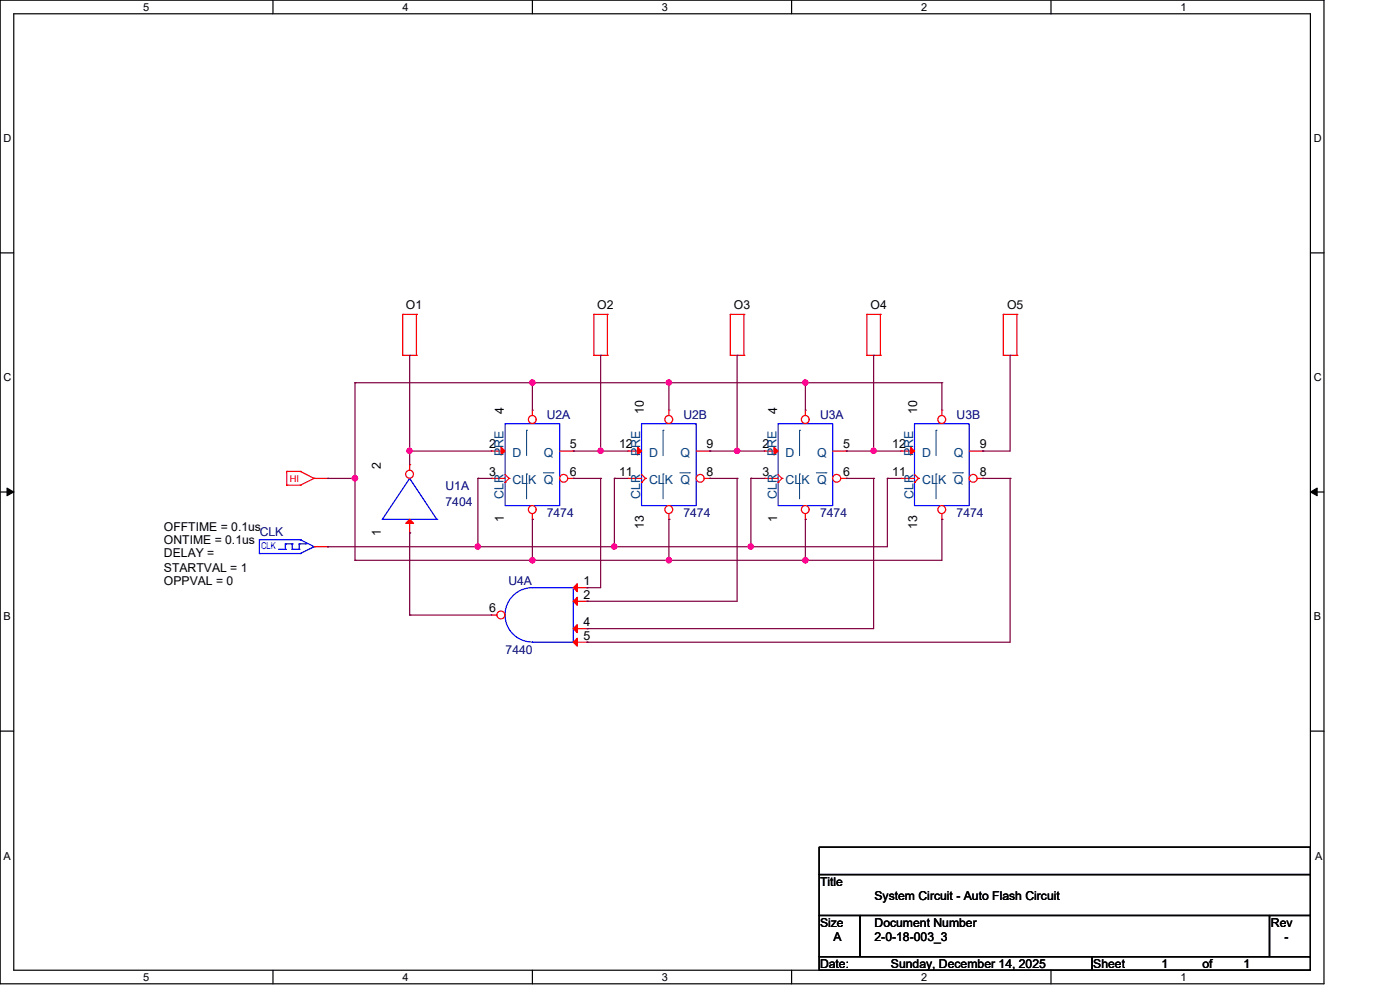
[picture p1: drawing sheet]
<svg xmlns="http://www.w3.org/2000/svg" width="297mm" height="210mm" viewBox="0 0 297 210" stroke-linecap="round" stroke-linejoin="round" font-family="sans-serif">
<g fill="none" stroke="#000" stroke-width=".25">
<path d="M0 0h280.6v208.4h-280.6zM2.9 2.9h274.8v202.6h-274.8zM57.8 0v2.9M112.8 0v2.9M167.8 0v2.9M222.7 0v2.9M0 53.6h2.9M277.7 53.6h2.9M0 104.2h2.9M277.7 104.2h2.9M0 154.9h2.9M277.7 154.9h2.9"/>
<path d="M173.6 179.4h104.1v5.8h-104.1zM173.6 185.2h104.1v8.7h-104.1zM173.6 193.9h8.7v8.7h-8.7zM182.3 193.9h86.7v8.7h-86.7zM269 193.9h8.7v8.7h-8.7zM57.8 205.5v2.9M112.8 205.5v2.9M167.8 205.5v2.9M173.6 202.6h57.8v2.9h-57.8zM222.7 205.5v2.9M231.4 202.6h46.3v2.9h-46.3z"/>
</g>
<path d="M1.5 103.4l1.4 .8-1.4 .8zM277.7 104.2l1.4-.8v1.6z" fill="#000" stroke="#000" stroke-width=".21"/>
<g fill="none" stroke="#f00" stroke-width=".25">
<path d="M85.3 66.6h.1M85.3 75.3h.1M85.3 66.6v8.7M85.3 66.6h3M85.3 75.3h3M88.3 66.6h.1M88.3 75.3h.1M88.3 66.6v8.7M125.8 66.6h.1M125.8 75.3h.1M125.8 66.6h2.9M125.8 75.3h2.9"/>
<path d="M125.8 66.6v8.7M128.7 66.6h.1M128.7 75.3h.1M128.7 66.6v8.7M154.8 66.6h.1M154.8 75.3h.1M154.8 66.6h2.8M154.8 75.3h2.8M154.8 66.6v8.7M157.6 66.6h.1M157.6 75.3h.1M157.6 66.6v8.7"/>
<path d="M183.7 66.6h.1M183.7 75.3h.1M183.7 66.6h2.9M183.7 75.3h2.9M183.7 66.6v8.7M186.6 66.6h.1M186.6 75.3h.1M186.6 66.6v8.7M212.6 66.6h.1M212.6 75.3h.1M212.6 66.6h2.9M212.6 75.3h2.9"/>
<path d="M212.6 66.6v8.7M215.5 66.6h.1M215.5 75.3h.1M215.5 66.6v8.7M60.8 99.9h.1M60.8 99.9h2.8M60.8 99.9v2.9M63.6 99.9h.1M63.6 99.9l3 1.4M60.8 102.8h.1M60.8 102.8h2.8M63.6 102.8h.1"/>
<path d="M66.6 101.3h.1M66.6 101.3l-3 1.5M66.6 101.3h2.8M66.6 115.8h2.8M69.4 101.3h.1M69.4 115.8h.1M133.1 101.3h.1M133.1 101.3h2.9M136 102.2h.1M136 100.5l.8 .8M136.8 101.3h.1M136.8 101.3l-.8 .9"/>
</g>
<g fill="none" stroke="#00f" stroke-width=".25">
<path d="M136 89.7h11.5v17.4h-11.5zM55 117.2h.1M55 114.3h.1M55 114.3v2.9M55 117.2h8.6M55 114.3h8.6M59 116.4h1.5M60.5 116.4h.1M60.5 115.2h.1M60.5 115.2v1.2M60.5 115.2h1.4M61.9 115.2h.1"/>
<path d="M61.9 116.4h.1M61.9 116.4h1.5M61.9 115.2v1.2M63.4 116.4h.1M63.4 115.2h.1M63.4 115.2h1.4M63.4 115.2v1.2M63.6 117.2h.1M63.6 114.3h.1M63.6 114.3l3 1.5M64.8 115.2h.1M66.6 115.8h.1"/>
<path d="M66.6 115.8l-3 1.4"/>
</g>
<circle cx="141.7" cy="107.9" r=".83" fill="#fff" stroke="#f00" stroke-width=".25"/>
<path d="M133.1 95.5h.1M133.1 95.5h2.9M141.7 110h.1M141.7 108.8v1.2" fill="none" stroke="#f00" stroke-width=".25"/>
<path d="M140.5 100.4h.1M140.5 100.4v5.2" fill="none" stroke="#004080" stroke-width=".21"/>
<path d="M135.1 94.7l.9 .8-.9 .9z" fill="#f00" stroke="#f00" stroke-width=".25"/>
<circle cx="141.7" cy="88.8" r=".83" fill="#fff" stroke="#f00" stroke-width=".25"/>
<path d="M141.7 86.9h.1M141.7 86.9v1.1M147.5 95.5h2.9M150.4 95.5h.1" fill="none" stroke="#f00" stroke-width=".25"/>
<path d="M140.5 91.1h.1M140.5 91.1v5.4" fill="none" stroke="#004080" stroke-width=".21"/>
<circle cx="148.4" cy="101.3" r=".84" fill="#fff" stroke="#f00" stroke-width=".25"/>
<path d="M149.3 101.3h1.1M150.4 101.3h.1M190.9 101.3h.1M190.9 101.3h2.9M193.8 102.2h.1M193.8 100.5l.8 .8M194.6 101.3h.1M194.6 101.3l-.8 .9" fill="none" stroke="#f00" stroke-width=".25"/>
<path d="M144.1 100.1h2M146.1 100.1h.1" fill="none" stroke="#004080" stroke-width=".21"/>
<path d="M193.8 89.7h11.6v17.4h-11.6z" fill="none" stroke="#00f" stroke-width=".25"/>
<circle cx="199.6" cy="107.9" r=".83" fill="#fff" stroke="#f00" stroke-width=".25"/>
<path d="M190.9 95.5h.1M190.9 95.5h2.9M199.6 110h.1M199.6 108.8v1.2" fill="none" stroke="#f00" stroke-width=".25"/>
<path d="M198.4 100.4h.1M198.4 100.4v5.2" fill="none" stroke="#004080" stroke-width=".21"/>
<path d="M193 94.7l.8 .8-.8 .9z" fill="#f00" stroke="#f00" stroke-width=".25"/>
<circle cx="199.6" cy="88.8" r=".83" fill="#fff" stroke="#f00" stroke-width=".25"/>
<path d="M199.6 86.9h.1M199.6 86.9v1.1M205.4 95.5h2.9M208.3 95.5h.1" fill="none" stroke="#f00" stroke-width=".25"/>
<path d="M198.4 91.1h.1M198.4 91.1v5.4" fill="none" stroke="#004080" stroke-width=".21"/>
<circle cx="206.2" cy="101.3" r=".84" fill="#fff" stroke="#f00" stroke-width=".25"/>
<path d="M207.1 101.3h1.2M208.3 101.3h.1" fill="none" stroke="#f00" stroke-width=".25"/>
<path d="M201.9 100.1h2.1M204 100.1h.1" fill="none" stroke="#004080" stroke-width=".21"/>
<path d="M112.8 136h.1M112.8 136h8.7M121.5 136h.1M121.5 124.5h-8.7a5.8 5.8 0 0 0-5.8 5.7 5.8 5.8 0 0 0 5.8 5.8M121.5 124.5h.1M121.5 124.5v11.5" fill="none" stroke="#00f" stroke-width=".25"/>
<circle cx="106.1" cy="130.3" r=".84" fill="#fff" stroke="#f00" stroke-width=".25"/>
<g fill="none" stroke="#f00" stroke-width=".25">
<path d="M104.2 101.3h.1M104.2 101.3h2.8M107 102.2h.1M107 100.5l.9 .8M107.9 101.3h.1M107.9 101.3l-.9 .9M104.2 130.3h.1M104.2 130.3h1.1M121.5 124.5h2.9M121.5 127.4h2.9M121.5 133.2h2.9M121.5 136h2.9"/>
<path d="M124.4 124.5h.1M124.4 127.4h.1M124.4 133.2h.1M124.4 136h.1"/>
</g>
<g fill="#f00" stroke="#f00" stroke-width=".25">
<path d="M121.5 124.5l.8-.9v1.7z"/>
<path d="M122.3 126.5v1.7l-.8-.8z"/>
<path d="M122.3 132.3v1.7l-.8-.8z"/>
<path d="M122.3 135.2v1.7l-.8-.9z"/>
</g>
<path d="M107 89.7h11.6v17.4h-11.6z" fill="none" stroke="#00f" stroke-width=".25"/>
<circle cx="112.8" cy="107.9" r=".83" fill="#fff" stroke="#f00" stroke-width=".25"/>
<path d="M104.2 95.5h.1M104.2 95.5h2.8M112.8 110h.1M112.8 108.8v1.2" fill="none" stroke="#f00" stroke-width=".25"/>
<path d="M111.6 100.4h.1M111.6 100.4v5.2" fill="none" stroke="#004080" stroke-width=".21"/>
<path d="M106.2 94.7l.8 .8-.8 .9z" fill="#f00" stroke="#f00" stroke-width=".25"/>
<circle cx="112.8" cy="88.8" r=".83" fill="#fff" stroke="#f00" stroke-width=".25"/>
<path d="M112.8 86.9h.1M112.8 86.9v1.1M118.6 95.5h2.9M121.5 95.5h.1" fill="none" stroke="#f00" stroke-width=".25"/>
<path d="M111.6 91.1h.1M111.6 91.1v5.4" fill="none" stroke="#004080" stroke-width=".21"/>
<circle cx="119.5" cy="101.3" r=".84" fill="#fff" stroke="#f00" stroke-width=".25"/>
<path d="M120.3 101.3h1.2M121.5 101.3h.1M162 101.3h.1M162 101.3h2.9M164.9 102.2h.1M164.9 100.5l.8 .8M165.7 101.3h.1M165.7 101.3l-.8 .9" fill="none" stroke="#f00" stroke-width=".25"/>
<path d="M115.1 100.1h2.1M117.2 100.1h.1" fill="none" stroke="#004080" stroke-width=".21"/>
<path d="M164.9 89.7h11.6v17.4h-11.6z" fill="none" stroke="#00f" stroke-width=".25"/>
<circle cx="170.6" cy="107.9" r=".83" fill="#fff" stroke="#f00" stroke-width=".25"/>
<path d="M162 95.5h.1M162 95.5h2.9M170.7 110h.1M170.7 108.8v1.2" fill="none" stroke="#f00" stroke-width=".25"/>
<path d="M169.4 100.4h.1M169.4 100.4v5.2" fill="none" stroke="#004080" stroke-width=".21"/>
<path d="M164 94.7l.9 .8-.9 .9z" fill="#f00" stroke="#f00" stroke-width=".25"/>
<circle cx="170.6" cy="88.8" r=".83" fill="#fff" stroke="#f00" stroke-width=".25"/>
<path d="M170.7 86.9h.1M170.7 86.9v1.1M176.5 95.5h2.8M179.3 95.5h.1" fill="none" stroke="#f00" stroke-width=".25"/>
<path d="M169.4 91.1h.1M169.4 91.1v5.4" fill="none" stroke="#004080" stroke-width=".21"/>
<circle cx="177.3" cy="101.3" r=".84" fill="#fff" stroke="#f00" stroke-width=".25"/>
<path d="M86.8 112.9h.1M86.8 110v2.9M178.2 101.3h1.1M179.3 101.3h.1" fill="none" stroke="#f00" stroke-width=".25"/>
<path d="M173 100.1h2M175 100.1h.1" fill="none" stroke="#004080" stroke-width=".21"/>
<path d="M81 110h.1M81 110h11.6M86.8 101.3h.1M86.8 101.3l5.8 8.7M86.8 101.3l-5.8 8.7M92.6 110h.1" fill="none" stroke="#00f" stroke-width=".25"/>
<path d="M86.8 110l.9 .9h-1.7z" fill="#f00" stroke="#f00" stroke-width=".25"/>
<circle cx="86.8" cy="100.4" r=".83" fill="#fff" stroke="#f00" stroke-width=".25"/>
<path d="M86.8 98.4h.1M86.8 98.4v1.2" fill="none" stroke="#f00" stroke-width=".25"/>
<g fill="none" stroke="#800040" stroke-width=".25">
<path d="M86.8 75.3h.1M86.8 75.3v23.1M127.3 75.3h.1M127.3 75.3v20.2M156.2 75.3h.1M156.2 75.3v20.2M185.1 75.3h.1M185.1 75.3v20.2M214.1 75.3h.1M214.1 75.3v20.2h-5.8M75.2 81.1h.1M75.2 81.1h124.4"/>
<path d="M75.2 81.1v37.6M86.8 95.5h.1M86.8 95.5h17.4M112.8 81.1h.1M112.8 81.1v5.8M121.5 95.5h.1M121.5 95.5h11.6M127.3 95.5h.1M141.7 81.1h.1M141.7 81.1v5.8M150.4 95.5h.1M150.4 95.5h11.6"/>
<path d="M156.2 95.5h.1M170.7 81.1h.1M170.7 81.1v5.8M179.3 95.5h.1M179.3 95.5h11.6M185.1 95.5h.1M199.6 81.1h.1M199.6 81.1v5.8M208.3 95.5h.1M69.4 101.3h.1M69.4 115.8h.1M69.4 101.3h5.8"/>
<path d="M75.2 118.7h.1M75.2 101.3h.1M86.8 112.9h.1M86.8 112.9v17.4M101.3 101.3h.1M101.3 115.8h.1M101.3 101.3h2.9M101.3 101.3v14.5M112.8 110h.1M112.8 118.7h.1M112.8 110v8.7M121.5 101.3h.1"/>
<path d="M121.5 101.3h5.8M127.3 101.3h.1M127.3 101.3v23.2h-2.9M130.2 101.3h.1M130.2 115.8h.1M130.2 101.3h2.9M130.2 101.3v14.5M141.7 110h.1M141.7 118.7h.1M141.7 110v8.7M150.4 101.3h.1M150.4 101.3h5.8"/>
<path d="M156.2 101.3h.1M156.2 101.3v26.1h-31.8M159.1 101.3h.1M159.1 115.8h.1M159.1 101.3h2.9M159.1 101.3v14.5M170.7 110h.1M170.7 118.7h.1M170.7 110v8.7M179.3 101.3h.1M179.3 101.3h5.8M185.1 101.3h.1"/>
<path d="M185.1 101.3v31.9h-60.7M188.1 101.3h.1M188.1 101.3h2.8M188.1 101.3v14.5h-118.7M199.6 110h.1M199.6 110v8.7h-124.4M208.3 101.3h.1M208.3 101.3h5.8M214.1 101.3h.1M214.1 101.3v34.7h-89.7M86.8 130.3h.1M86.8 130.3h17.4"/>
<path d="M124.4 124.5h.1M124.4 127.4h.1M124.4 133.2h.1M124.4 136h.1"/>
</g>
<g fill="#f0f" stroke="#f0f" stroke-width=".25">
<circle cx="170.7" cy="81" r=".55"/>
<circle cx="141.7" cy="81" r=".55"/>
<circle cx="127.3" cy="95.5" r=".55"/>
<circle cx="156.2" cy="95.5" r=".55"/>
<circle cx="185.1" cy="95.5" r=".55"/>
<circle cx="112.8" cy="81" r=".55"/>
<circle cx="112.8" cy="118.7" r=".56"/>
<circle cx="75.2" cy="101.3" r=".56"/>
<circle cx="170.7" cy="118.7" r=".56"/>
<circle cx="141.7" cy="118.7" r=".56"/>
<circle cx="101.2" cy="115.8" r=".55"/>
<circle cx="159.1" cy="115.8" r=".55"/>
<circle cx="130.2" cy="115.8" r=".55"/>
<circle cx="86.8" cy="95.5" r=".55"/>
</g>
<g font-size="2.6">
<text x="86" y="65.5">O1</text>
<text x="126.6" y="65.5">O2</text>
<text x="155.5" y="65.5">O3</text>
<text x="184.5" y="65.5">O4</text>
<text x="213.4" y="65.5">O5</text>
<text x="106.8" y="87.8" transform="rotate(-90 106.8 87.8)">4</text>
<text x="136.4" y="87.8" transform="rotate(-90 136.4 87.8)">10</text>
<text x="164.7" y="87.8" transform="rotate(-90 164.7 87.8)">4</text>
<text x="194.3" y="87.8" transform="rotate(-90 194.3 87.8)">10</text>
<text x="103.7" y="95">2</text>
<text x="120.8" y="95">5</text>
<text x="131.2" y="95">12</text>
<text x="149.7" y="95">9</text>
<text x="161.6" y="95">2</text>
<text x="178.7" y="95">5</text>
<text x="189.1" y="95">12</text>
<text x="207.6" y="95">9</text>
<text x="80.7" y="99.4" transform="rotate(-90 80.7 99.4)">2</text>
<text x="103.7" y="100.8">3</text>
<text x="120.8" y="100.8">6</text>
<text x="131.2" y="100.8">11</text>
<text x="149.7" y="100.8">8</text>
<text x="161.6" y="100.8">3</text>
<text x="178.7" y="100.8">6</text>
<text x="189.1" y="100.8">11</text>
<text x="207.6" y="100.8">8</text>
<text x="34.8" y="112.4">OFFTIME = 0.1us</text>
<text x="80.7" y="113.5" transform="rotate(-90 80.7 113.5)">1</text>
<text x="106.8" y="110.6" transform="rotate(-90 106.8 110.6)">1</text>
<text x="136.4" y="112.1" transform="rotate(-90 136.4 112.1)">13</text>
<text x="164.7" y="110.6" transform="rotate(-90 164.7 110.6)">1</text>
<text x="194.3" y="112.1" transform="rotate(-90 194.3 112.1)">13</text>
<text x="34.8" y="115.3">ONTIME = 0.1us</text>
<text x="34.8" y="117.9">DELAY =</text>
<text x="34.8" y="121.1">STARTVAL = 1</text>
<text x="34.8" y="124">OPPVAL = 0</text>
<text x="123.7" y="123.9">1</text>
<text x="103.7" y="129.7">6</text>
<text x="123.7" y="126.8">2</text>
<text x="123.7" y="132.6">4</text>
<text x="123.7" y="135.5">5</text>
<text x="173.8" y="187.7">Title</text>
<text x="185.3" y="190.6">System Circuit - Auto Flash Circuit</text>
<text x="173.8" y="196.3">Size</text>
<text x="185.3" y="196.3">Document Number</text>
<text x="269.3" y="196.3">Rev</text>
<text x="176.7" y="199.3">A</text>
<text x="185.3" y="199.3">2-0-18-003_3</text>
<text x="272.2" y="199.3">-</text>
<text x="173.8" y="205.1">Date:</text>
<text x="188.8" y="205.1">Sunday, December 14, 2025</text>
<text x="231.7" y="205.1">Sheet</text>
<text x="246.2" y="205.1">1</text>
<text x="254.8" y="205.1">of</text>
<text x="263.5" y="205.1">1</text>
</g>
<g font-size="2.6" fill="#000080">
<text x="115.9" y="88.6">U2A</text>
<text x="144.8" y="88.6">U2B</text>
<text x="173.8" y="88.6">U3A</text>
<text x="202.7" y="88.6">U3B</text>
<text x="94.4" y="103.7">U1A</text>
<text x="94.4" y="107.2">7404</text>
<text x="55" y="113.5">CLK</text>
<text x="115.9" y="109.5">7474</text>
<text x="144.8" y="109.5">7474</text>
<text x="173.8" y="109.5">7474</text>
<text x="202.7" y="109.5">7474</text>
<text x="107.7" y="124">U4A</text>
<text x="107.1" y="138.4">7440</text>
</g>
<g font-size="2.6" fill="#004080">
<text x="106.7" y="96.6" transform="rotate(-90 106.7 96.6)">PRE</text>
<text x="108.6" y="96.8">D</text>
<text x="115.3" y="96.8">Q</text>
<text x="135.6" y="96.6" transform="rotate(-90 135.6 96.6)">PRE</text>
<text x="137.5" y="96.8">D</text>
<text x="144.2" y="96.8">Q</text>
<text x="164.6" y="96.6" transform="rotate(-90 164.6 96.6)">PRE</text>
<text x="166.5" y="96.8">D</text>
<text x="173.2" y="96.8">Q</text>
<text x="193.5" y="96.6" transform="rotate(-90 193.5 96.6)">PRE</text>
<text x="195.4" y="96.8">D</text>
<text x="202.1" y="96.8">Q</text>
<text x="106.7" y="105.7" transform="rotate(-90 106.7 105.7)">CLR</text>
<text x="108.6" y="102.6">CLK Q</text>
<text x="135.7" y="105.7" transform="rotate(-90 135.7 105.7)">CLR</text>
<text x="137.5" y="102.6">CLK Q</text>
<text x="164.6" y="105.7" transform="rotate(-90 164.6 105.7)">CLR</text>
<text x="166.5" y="102.6">CLK Q</text>
<text x="193.6" y="105.7" transform="rotate(-90 193.6 105.7)">CLR</text>
<text x="195.4" y="102.6">CLK Q</text>
</g>
<g font-size="2.3">
<text x="30.4" y="2.2">5</text>
<text x="85.3" y="2.2">4</text>
<text x="140.3" y="2.2">3</text>
<text x="195.2" y="2.2">2</text>
<text x="250.2" y="2.2">1</text>
<text x=".8" y="30.1">D</text>
<text x="278.4" y="30.1">D</text>
<text x=".8" y="80.8">C</text>
<text x="278.4" y="80.8">C</text>
<text x=".8" y="131.4">B</text>
<text x="278.4" y="131.4">B</text>
<text x=".8" y="182.2">A</text>
<text x="278.7" y="182.2">A</text>
<text x="30.4" y="207.7">5</text>
<text x="85.3" y="207.7">4</text>
<text x="140.3" y="207.7">3</text>
<text x="195.2" y="207.7">2</text>
<text x="250.2" y="207.7">1</text>
</g>
<text font-size="2" fill="#f00" x="61.4" y="102">HI</text>
<text font-size="2" fill="#00f" x="55.3" y="116.3">CLK</text>
</svg>
